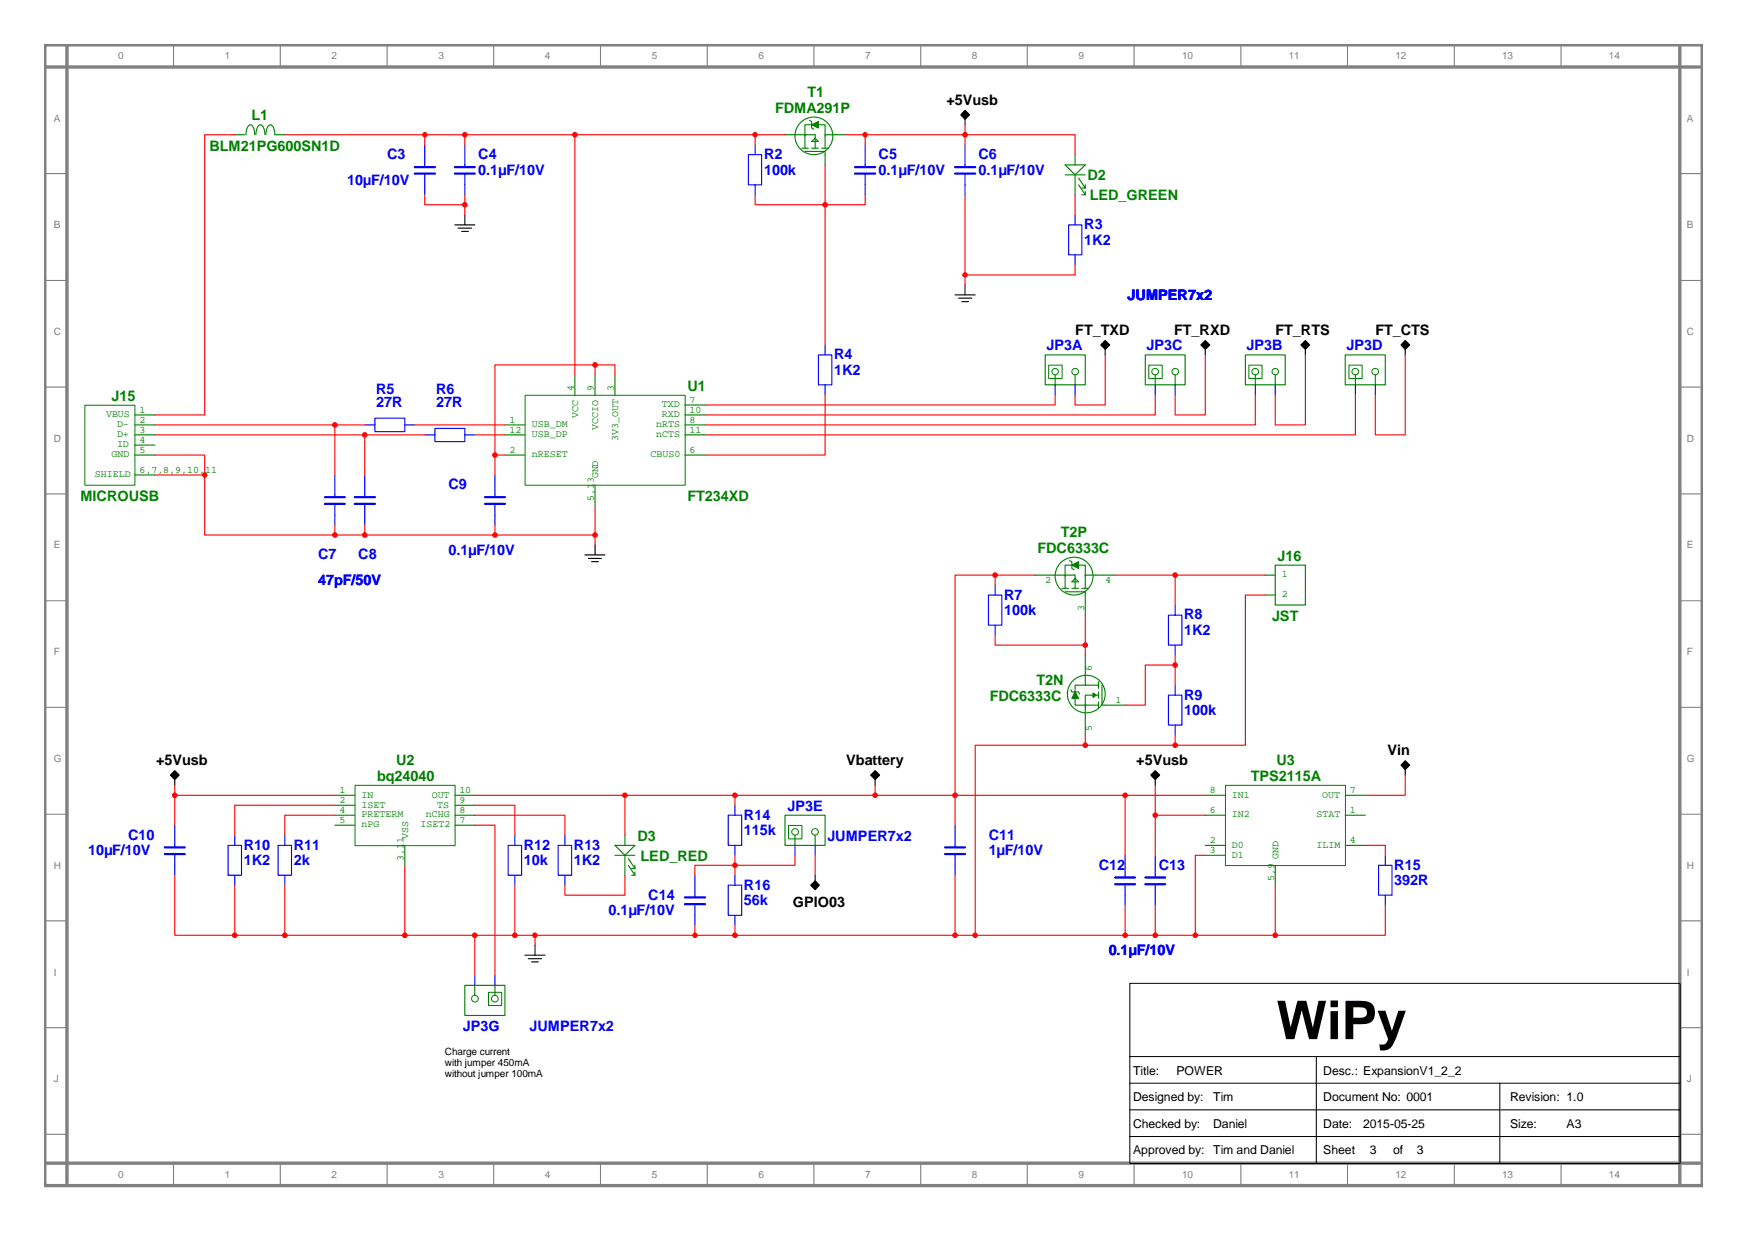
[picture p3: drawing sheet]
<svg xmlns="http://www.w3.org/2000/svg" width="297mm" height="210mm" viewBox="0 0 297 210" stroke-linecap="round" stroke-linejoin="round" font-family="sans-serif">
<path d="M7.6 7.6h281.8v193.9h-281.8zM7.6 11.4h281.4M11.4 7.6v193.5M285.6 7.6v193.5M7.6 197.7h281.4" fill="none" stroke="#808080" stroke-width=".57"/>
<g fill="none" stroke="#808080" stroke-width=".19">
<path d="M29.5 7.6v3.8M47.7 7.6v3.8M65.8 7.6v3.8M83.9 7.6v3.8M102.1 7.6v3.8M120.3 7.6v3.8M138.4 7.6v3.8M156.5 7.6v3.8M174.7 7.6v3.8M192.8 7.6v3.8M211 7.6v3.8M229.1 7.6v3.8"/>
<path d="M247.3 7.6v3.8M265.4 7.6v3.8M7.6 29.5h3.8M285.6 29.5h3.8M7.6 47.7h3.8M285.6 47.7h3.8M7.6 65.8h3.8M285.6 65.8h3.8M7.6 83.9h3.8M285.6 83.9h3.8M7.6 102.1h3.8M285.6 102.1h3.8"/>
<path d="M7.6 120.2h3.8M7.6 138.4h3.8M285.6 120.2h3.8M285.6 138.4h3.8M7.6 156.5h3.8M285.6 156.5h3.8M7.6 174.7h3.8M285.6 174.7h3.8M7.6 192.8h3.8M29.5 197.7v3.8M47.7 197.7v3.8M65.8 197.7v3.8"/>
<path d="M83.9 197.7v3.8M102.1 197.7v3.8M120.3 197.7v3.8M138.4 197.7v3.8M156.5 197.7v3.8M174.7 197.7v3.8M192.8 197.7v3.8M211 197.7v3.8M229.1 197.7v3.8M247.3 197.7v3.8M265.4 197.7v3.8M285.6 192.8h3.8"/>
</g>
<path d="M60.4 133.5h17v10.2h-17z" fill="none" stroke="#008000" stroke-width=".17"/>
<g fill="none" stroke="#008000" stroke-width=".19">
<path d="M56.9 135.2h3.4M56.9 136.9h3.4M56.9 138.6h3.4M77.3 135.2h3.4M77.3 136.9h3.4M77.3 138.6h3.4M56.9 140.3h3.4M68.8 143.7v3.4M77.3 140.3h3.4M104.6 143.7h3.3l-1.6 1.7zM104.6 145.4h3.3M106.3 141.9v1.8"/>
<path d="M106.3 145.4v3.4M106.8 145.9l1.1 1.7M106.8 147.1l1.1 1.7M107.4 147.6h.5M107.4 148.8h.5M107.9 147.1v.5M107.9 148.2v.6"/>
</g>
<path d="M86.4 143.7h2.3v5.1h-2.3zM87.5 141.9v1.8M87.5 148.8v1.7" fill="none" stroke="#00f" stroke-width=".19"/>
<path d="M80.7 136.9h6.8v5" fill="none" stroke="#f00" stroke-width=".19"/>
<path d="M89.2 162.3h3.5M89.8 162.9h2.3M90.4 163.5h1.1M91 160.7v1.6" fill="none" stroke="#000" stroke-width=".19"/>
<circle cx="90.9" cy="159" r=".37" fill="#f00"/>
<g fill="none" stroke="#f00" stroke-width=".19">
<path d="M56.9 138.6h-8.5v3.3M91 159v1.7"/>
<circle cx="90.9" cy="159" r=".37"/>
</g>
<path d="M47.3 143.7h2.3v5.1h-2.3zM48.4 141.9v1.8M48.4 148.8v1.7" fill="none" stroke="#00f" stroke-width=".19"/>
<circle cx="68.8" cy="159" r=".38" fill="#f00"/>
<g fill="none" stroke="#f00" stroke-width=".19">
<path d="M56.9 136.9h-17v5M68.8 147.1v11.9"/>
<circle cx="68.8" cy="159" r=".38"/>
</g>
<path d="M38.8 143.7h2.3v5.1h-2.3zM39.9 141.9v1.8M39.9 148.8v1.7" fill="none" stroke="#00f" stroke-width=".19"/>
<circle cx="48.4" cy="159" r=".38" fill="#f00"/>
<g fill="none" stroke="#f00" stroke-width=".19">
<path d="M48.4 150.5v8.5h20.4"/>
<circle cx="48.4" cy="159" r=".38"/>
</g>
<path d="M29.7 140.3v3.7M29.7 145.2v3.6M162.4 140.3v3.7M162.4 145.2v3.6" fill="none" stroke="#00f" stroke-width=".19"/>
<path d="M28 144h3.4M28 145.2h3.4M160.7 144h3.4M160.7 145.2h3.4" fill="none" stroke="#00f" stroke-width=".38"/>
<circle cx="162.4" cy="135.2" r=".38" fill="#f00"/>
<g fill="none" stroke="#f00" stroke-width=".19">
<path d="M162.4 135.2v5.1"/>
<circle cx="162.4" cy="135.2" r=".38"/>
</g>
<circle cx="39.9" cy="159" r=".38" fill="#f00"/>
<g fill="none" stroke="#f00" stroke-width=".19">
<path d="M29.7 148.8v10.2h10.2M39.9 150.5v8.5M39.9 159h8.5"/>
<circle cx="39.9" cy="159" r=".38"/>
</g>
<circle cx="106.3" cy="135.2" r=".38" fill="#f00"/>
<g fill="none" stroke="#f00" stroke-width=".19">
<path d="M80.7 135.2h25.6v6.7"/>
<circle cx="106.3" cy="135.2" r=".38"/>
</g>
<circle cx="87.5" cy="159" r=".38" fill="#f00"/>
<g fill="none" stroke="#f00" stroke-width=".19">
<path d="M87.5 150.5v8.5h3.5"/>
<circle cx="87.5" cy="159" r=".38"/>
</g>
<circle cx="162.4" cy="159" r=".38" fill="#f00"/>
<g fill="none" stroke="#f00" stroke-width=".19">
<path d="M238.9 131.7v3.5h-6.7M162.4 148.8v10.2M232.2 143.7h3.3v1.7"/>
<circle cx="162.4" cy="159" r=".38"/>
</g>
<path d="M208.4 133.5h20.4v13.6h-20.4z" fill="none" stroke="#008000" stroke-width=".17"/>
<path d="M204.9 138.6h3.4M204.9 135.2h3.4M228.7 138.6h3.5M228.7 135.2h3.5M204.9 143.7h3.4M204.9 145.4h3.4M216.8 147.1v3.4M228.7 143.7h3.5" fill="none" stroke="#008000" stroke-width=".19"/>
<g fill="#000">
<path d="M195.7 131.7l.7-.7 .8 .7-.8 .8z" fill-rule="evenodd"/>
<path d="M238.9 129.3l.8 .7-.8 .8-.7-.8z" fill-rule="evenodd"/>
</g>
<path d="M195.7 131.7l.7-.7 .8 .7-.8 .8zM195.8 131.7l.6-.5 .6 .5-.6 .6zM196.4 132.5v1M238.4 130l.5-.5 .6 .5-.6 .6zM238.9 129.3l.8 .7-.8 .8-.7-.8zM238.9 130.8v.9" fill="none" stroke="#000" stroke-width=".19"/>
<path d="M196.2 131.7l.2-.1 .2 .1-.2 .3zM238.8 130l.1-.1 .2 .1-.2 .3z" fill="none" stroke="#000" stroke-width=".17"/>
<path d="M234.4 147.1h2.3v5h-2.3zM235.5 145.4v1.7M235.5 152.1v1.8" fill="none" stroke="#00f" stroke-width=".19"/>
<circle cx="165.8" cy="159" r=".37" fill="#f00"/>
<g fill="none" stroke="#f00" stroke-width=".19">
<path d="M162.4 159h3.4"/>
<circle cx="165.8" cy="159" r=".37"/>
</g>
<circle cx="216.8" cy="159" r=".38" fill="#f00"/>
<g fill="none" stroke="#f00" stroke-width=".19">
<path d="M216.8 150.5v8.5h18.7v-5.1"/>
<circle cx="216.8" cy="159" r=".38"/>
</g>
<circle cx="203.2" cy="159" r=".38" fill="#f00"/>
<g fill="none" stroke="#f00" stroke-width=".19">
<path d="M204.9 145.4h-1.7v13.6h13.6"/>
<circle cx="203.2" cy="159" r=".38"/>
</g>
<path d="M191.3 145.4v3.7M191.3 150.3v3.6M196.4 145.4v3.7M196.4 150.3v3.6" fill="none" stroke="#00f" stroke-width=".19"/>
<path d="M189.6 149.1h3.4M189.6 150.3h3.4M194.7 149.1h3.4M194.7 150.3h3.4" fill="none" stroke="#00f" stroke-width=".38"/>
<circle cx="191.3" cy="159" r=".38" fill="#f00"/>
<g fill="none" stroke="#f00" stroke-width=".19">
<path d="M191.3 153.9v5.1h-25.5"/>
<circle cx="191.3" cy="159" r=".38"/>
</g>
<circle cx="191.3" cy="135.2" r=".38" fill="#f00"/>
<g fill="none" stroke="#f00" stroke-width=".19">
<path d="M162.4 135.2h42.5M191.3 135.2v10.2"/>
<circle cx="191.3" cy="135.2" r=".38"/>
</g>
<circle cx="196.4" cy="159" r=".38" fill="#f00"/>
<g fill="none" stroke="#f00" stroke-width=".19">
<path d="M191.3 159h11.9M196.4 153.9v5.1"/>
<circle cx="196.4" cy="159" r=".38"/>
</g>
<circle cx="196.4" cy="138.6" r=".38" fill="#f00"/>
<g fill="none" stroke="#f00" stroke-width=".19">
<path d="M196.4 133.5v11.9M196.4 138.6h8.5"/>
<circle cx="196.4" cy="138.6" r=".38"/>
</g>
<path d="M123.8 138.6h2.3v5.1h-2.3zM125 136.9v1.7M123.8 150.5h2.3v5.1h-2.3zM125 143.7v1.7M125 148.8v1.7M125 155.6v1.7" fill="none" stroke="#00f" stroke-width=".19"/>
<circle cx="125" cy="135.2" r=".38" fill="#f00"/>
<g fill="none" stroke="#f00" stroke-width=".19">
<path d="M106.3 135.2h18.7v1.7"/>
<circle cx="125" cy="135.2" r=".38"/>
</g>
<circle cx="125" cy="159" r=".38" fill="#f00"/>
<g fill="none" stroke="#f00" stroke-width=".19">
<path d="M125 157.3v1.7h37.4"/>
<circle cx="125" cy="159" r=".38"/>
</g>
<circle cx="125" cy="147.1" r=".38" fill="#f00"/>
<g fill="none" stroke="#f00" stroke-width=".19">
<path d="M125 145.4v3.4"/>
<circle cx="125" cy="147.1" r=".38"/>
</g>
<path d="M29 131.7l.7-.7 .8 .7-.8 .8z" fill-rule="evenodd" fill="#000"/>
<path d="M29 131.7l.7-.7 .8 .7-.8 .8zM29.2 131.7l.5-.5 .6 .5-.6 .6zM29.7 132.5v1" fill="none" stroke="#000" stroke-width=".19"/>
<path d="M29.5 131.7l.2-.1 .2 .1-.2 .3z" fill="none" stroke="#000" stroke-width=".17"/>
<circle cx="29.7" cy="135.2" r=".38" fill="#f00"/>
<g fill="none" stroke="#f00" stroke-width=".19">
<path d="M29.7 133.5v6.8M29.7 135.2h27.2"/>
<circle cx="29.7" cy="135.2" r=".38"/>
</g>
<path d="M14.4 68.9h8.5v13.6h-8.5z" fill="none" stroke="#008000" stroke-width=".17"/>
<path d="M135.2 22.9h1.7v2.3M136.3 25.2h1.2M136.9 25.7h3.4v.6M138 25.2h1.1M139.7 25.2h1.1M142 22.9h-1.7v2.3M22.9 70.5h3.4M22.9 72.2h3.4M22.9 73.9h3.4M22.9 75.6h3.4M22.9 77.3h3.4M22.9 80.7h3.4" fill="none" stroke="#008000" stroke-width=".19"/>
<path d="M138 21.2l1.1-.5v1.1z" fill-rule="evenodd" fill="#008000"/>
<g fill="none" stroke="#008000" stroke-width=".19">
<path d="M133.5 22.9h1.7M136.9 23.1v-1.9h3.4v1.9M136.9 22.9h1.7v2.3M137.6 20.4l.4 .3v1.1l.4 .2M138 21.2l1.1-.5v1.1zM138 24l.6-.5 .5 .5zM140.3 26.3v1.7M142 22.9h1.7M85.8 72.2h3.4M85.8 77.3h3.4M85.8 73.9h3.4M97.7 63.7v3.4"/>
<path d="M101.2 63.7v3.4M104.6 63.7v3.4M116.5 72.2h3.4M116.5 77.3h3.4M116.5 68.8h3.4M116.5 70.5h3.4M116.5 73.9h3.4M101.2 82.4v3.5"/>
<circle cx="138.4" cy="23.1" r="3.2"/>
</g>
<g fill="none" stroke="#00f" stroke-width=".19">
<path d="M79 24.6v3.8M79 29.5v3.6M127.3 26.3h2.2v5.1h-2.2zM128.4 24.6v1.7M128.4 31.4v1.7M147.1 24.6v3.8M147.1 29.5v3.6M164.1 24.6v3.8M164.1 29.5v3.6M140.3 58.6v1.7M62 72.2h1.8M63.8 71.1h5v2.3h-5z"/>
<path d="M68.8 72.2h1.7M72.2 73.9h1.8M74 72.8h5v2.3h-5zM79 73.9h1.7M139.1 60.3h2.3v5.1h-2.3zM140.3 65.4v1.7M56.9 80.7v3.8M56.9 85.6v3.6M62 80.7v3.8M62 85.6v3.6M84.2 80.7v3.8M84.2 85.6v3.6"/>
</g>
<path d="M77.3 28.4h3.4M77.3 29.5h3.4M145.4 28.4h3.4M145.4 29.5h3.4M162.4 28.4h3.4M162.4 29.5h3.4M55.2 84.5h3.4M55.2 85.6h3.4M60.3 84.5h3.5M60.3 85.6h3.5M82.5 84.5h3.3M82.5 85.6h3.3" fill="none" stroke="#00f" stroke-width=".38"/>
<path d="M89.3 67.2h27.2v15.3h-27.2z" fill="none" stroke="#008000" stroke-width=".17"/>
<path d="M70.5 72.2h15.3M80.7 73.9h5.1" fill="none" stroke="#f00" stroke-width=".19"/>
<circle cx="84.2" cy="77.3" r=".38" fill="#f00"/>
<g fill="none" stroke="#f00" stroke-width=".19">
<path d="M85.8 77.3h-1.6v3.4"/>
<circle cx="84.2" cy="77.3" r=".38"/>
</g>
<circle cx="84.2" cy="90.9" r=".38" fill="#f00"/>
<g fill="none" stroke="#f00" stroke-width=".19">
<path d="M84.2 89.2v1.7"/>
<circle cx="84.2" cy="90.9" r=".38"/>
</g>
<path d="M99.4 94.3h3.5M100 94.9h2.3M100.6 95.5h1.1M101.2 92.6v1.7" fill="none" stroke="#000" stroke-width=".19"/>
<circle cx="101.2" cy="90.9" r=".38" fill="#f00"/>
<g fill="none" stroke="#f00" stroke-width=".19">
<path d="M84.2 90.9h17M101.2 85.9v6.7"/>
<circle cx="101.2" cy="90.9" r=".38"/>
</g>
<circle cx="62" cy="73.9" r=".38" fill="#f00"/>
<g fill="none" stroke="#f00" stroke-width=".19">
<path d="M26.3 73.9h45.9M62 73.9v6.8"/>
<circle cx="62" cy="73.9" r=".38"/>
</g>
<circle cx="62" cy="90.9" r=".38" fill="#f00"/>
<g fill="none" stroke="#f00" stroke-width=".19">
<path d="M62 89.2v1.7h22.2"/>
<circle cx="62" cy="90.9" r=".38"/>
</g>
<circle cx="56.9" cy="72.2" r=".38" fill="#f00"/>
<g fill="none" stroke="#f00" stroke-width=".19">
<path d="M26.3 72.2h35.7M56.9 72.2v8.5"/>
<circle cx="56.9" cy="72.2" r=".38"/>
</g>
<circle cx="56.9" cy="90.9" r=".38" fill="#f00"/>
<g fill="none" stroke="#f00" stroke-width=".19">
<path d="M56.9 89.2v1.7h5.1"/>
<circle cx="56.9" cy="90.9" r=".38"/>
</g>
<path d="M77.3 38.2h3.4M77.9 38.8h2.3M78.5 39.3h1.1M79 36.5v1.7" fill="none" stroke="#000" stroke-width=".19"/>
<path d="M39.9 22.9h1.7M41.8 22.9a1.7 1.7 0 0 1 .8-1.7 1.19 1.19 0 0 1 .7 1.2v.5M43.5 22.9a1.7 1.7 0 0 1 .8-1.7 1.17 1.17 0 0 1 .7 1.2v.5M45.2 22.9a1.7 1.7 0 0 1 .8-1.7 1.17 1.17 0 0 1 .7 1.2v.5h1.7" fill="none" stroke="#008000" stroke-width=".19"/>
<circle cx="128.4" cy="22.9" r=".37" fill="#f00"/>
<g fill="none" stroke="#f00" stroke-width=".19">
<path d="M133.5 22.9h-5.1v1.7"/>
<circle cx="128.4" cy="22.9" r=".37"/>
</g>
<circle cx="72.2" cy="22.9" r=".37" fill="#f00"/>
<g fill="none" stroke="#f00" stroke-width=".19">
<path d="M48.4 22.9h23.8"/>
<circle cx="72.2" cy="22.9" r=".37"/>
</g>
<circle cx="79" cy="22.9" r=".38" fill="#f00"/>
<g fill="none" stroke="#f00" stroke-width=".19">
<path d="M72.2 22.9h6.8v1.7"/>
<circle cx="79" cy="22.9" r=".38"/>
</g>
<circle cx="79" cy="34.8" r=".38" fill="#f00"/>
<g fill="none" stroke="#f00" stroke-width=".19">
<path d="M79 33.1v3.4"/>
<circle cx="79" cy="34.8" r=".38"/>
</g>
<circle cx="97.7" cy="22.9" r=".38" fill="#f00"/>
<g fill="none" stroke="#f00" stroke-width=".19">
<path d="M79 22.9h49.4M140.3 67.1v10.2h-20.4"/>
<circle cx="97.7" cy="22.9" r=".38"/>
</g>
<circle cx="140.3" cy="34.8" r=".38" fill="#f00"/>
<g fill="none" stroke="#f00" stroke-width=".19">
<path d="M128.4 33.1v1.7h18.7v-1.7M140.3 28v30.6"/>
<circle cx="140.3" cy="34.8" r=".38"/>
</g>
<circle cx="147.1" cy="22.9" r=".37" fill="#f00"/>
<g fill="none" stroke="#f00" stroke-width=".19">
<path d="M143.7 22.9h3.4v1.7"/>
<circle cx="147.1" cy="22.9" r=".37"/>
</g>
<path d="M164.1 18.8l.7 .7-.7 .8-.7-.8zM164.1 18.9l.6 .6-.6 .6-.6-.6zM164.1 20.3v.9M162.4 50.1h3.4M163 50.7h2.2M163.5 51.3h1.2M164.1 48.4v1.7" fill="none" stroke="#000" stroke-width=".19"/>
<path d="M164.1 18.8l.7 .7-.7 .8-.7-.8z" fill-rule="evenodd" fill="#000"/>
<path d="M164.1 19.3l.2 .2-.2 .2-.2-.2z" fill="none" stroke="#000" stroke-width=".17"/>
<circle cx="164.1" cy="22.9" r=".38" fill="#f00"/>
<g fill="none" stroke="#f00" stroke-width=".19">
<path d="M147.1 22.9h17M164.1 21.2v3.4"/>
<circle cx="164.1" cy="22.9" r=".38"/>
</g>
<g fill="#000">
<path d="M187.2 58.6l.7-.7 .8 .7-.8 .8z" fill-rule="evenodd"/>
<path d="M204.2 58.6l.7-.7 .8 .7-.8 .8z" fill-rule="evenodd"/>
<path d="M222 57.9l.7 .7-.7 .8-.8-.8z" fill-rule="evenodd"/>
<path d="M238.9 57.9l.8 .7-.8 .8-.7-.8z" fill-rule="evenodd"/>
</g>
<path d="M187.2 58.6l.7-.7 .8 .7-.8 .8zM187.9 58l.6 .6-.6 .6-.5-.6zM187.9 59.4v.9M204.2 58.6l.7-.7 .8 .7-.8 .8zM204.3 58.6l.6-.6 .6 .6-.6 .6zM204.9 59.4v.9M221.4 58.6l.6-.6 .5 .6-.5 .6zM222 57.9l.7 .7-.7 .8-.8-.8zM222 59.4v.9M238.9 57.9l.8 .7-.8 .8-.7-.8zM238.9 58l.6 .6-.6 .6-.5-.6zM238.9 59.4v.9" fill="none" stroke="#000" stroke-width=".19"/>
<path d="M187.7 58.6l.2-.2 .2 .2-.2 .2zM204.7 58.6l.2-.2 .2 .2-.2 .2zM221.7 58.6l.3-.2 .1 .2-.1 .2zM238.9 58.4l.2 .2-.2 .2-.1-.2z" fill="none" stroke="#000" stroke-width=".17"/>
<path d="M179.4 97.7h1.7v2.3M180.5 100h1.2M182.2 100h1.2M183.9 100h1.2M186.2 97.7h-1.7v2.3M181.1 100.6h3.4v.5" fill="none" stroke="#008000" stroke-width=".19"/>
<path d="M182.2 96.1l1.2-.6v1.1z" fill-rule="evenodd" fill="#008000"/>
<g fill="none" stroke="#008000" stroke-width=".19">
<path d="M176 97.7h3.4M181.1 97.9v-1.8h3.4v1.8M181.1 97.7h1.7v2.3M181.9 95.3l.3 .2v1.1l.4 .2M182.2 96.1l1.2-.6v1.1zM182.8 98.3l.6 .6h-1.2zM186.2 97.7h3.4M184.5 114.8v1.7h2.3M184.5 101.1v3.5M186.8 118.2h-2.3v2M186.8 119.8h-2.3v1.7M187.4 116.5v3.3h.5"/>
<circle cx="182.6" cy="97.9" r="3.2"/>
</g>
<path d="M185.8 117.8l.6 .4-.6 .3z" fill-rule="evenodd" fill="#008000"/>
<path d="M185.8 117.8l.6 .4-.6 .3zM186.8 115.9v1.1M186.8 117.6v1.1M186.8 119.3v1.1" fill="none" stroke="#008000" stroke-width=".19"/>
<path d="M182.8 117.6l.6 1.1h-1.2z" fill-rule="evenodd" fill="#008000"/>
<g fill="none" stroke="#008000" stroke-width=".19">
<path d="M182.1 117.2l.1 .4h1.2l.2 .3M182.8 117.6l.6 1.1h-1.2zM184.5 111.3v3.5M184.7 116.5h-1.9v3.3h1.9M187.9 119.8h3.4M184.5 121.5v3.5"/>
<circle cx="184.7" cy="118" r="3.2"/>
</g>
<path d="M169.2 99.4v1.7M168.1 101.1h2.2v5.2h-2.2zM169.2 106.3v1.6" fill="none" stroke="#00f" stroke-width=".19"/>
<circle cx="184.5" cy="109.6" r=".38" fill="#f00"/>
<g fill="none" stroke="#f00" stroke-width=".19">
<path d="M169.2 107.9v1.7h15.3M184.5 104.6v6.7"/>
<circle cx="184.5" cy="109.6" r=".38"/>
</g>
<circle cx="169.2" cy="97.7" r=".38" fill="#f00"/>
<g fill="none" stroke="#f00" stroke-width=".19">
<path d="M169.2 97.7h-6.8v37.5M169.2 97.7v1.7M169.2 97.7h6.8"/>
<circle cx="169.2" cy="97.7" r=".38"/>
</g>
<circle cx="184.5" cy="126.7" r=".38" fill="#f00"/>
<g fill="none" stroke="#f00" stroke-width=".19">
<path d="M184.5 125v1.7h-18.7v32.3"/>
<circle cx="184.5" cy="126.7" r=".38"/>
</g>
<path d="M198.7 104.6h2.3v5h-2.3zM198.7 118.2h2.3v5h-2.3zM199.8 102.8v1.8M199.8 109.6v1.7M199.8 116.5v1.7M199.8 123.2v1.8" fill="none" stroke="#00f" stroke-width=".19"/>
<circle cx="199.8" cy="126.7" r=".38" fill="#f00"/>
<g fill="none" stroke="#f00" stroke-width=".19">
<path d="M199.8 125v1.7h-15.3"/>
<circle cx="199.8" cy="126.7" r=".38"/>
</g>
<circle cx="199.8" cy="97.7" r=".38" fill="#f00"/>
<g fill="none" stroke="#f00" stroke-width=".19">
<path d="M189.6 97.7h10.2v5.1"/>
<circle cx="199.8" cy="97.7" r=".38"/>
</g>
<circle cx="199.8" cy="113" r=".38" fill="#f00"/>
<g fill="none" stroke="#f00" stroke-width=".19">
<path d="M97.7 22.9v40.8M199.8 113h-5.1v6.8h-3.4M199.8 111.3v5.2"/>
<circle cx="199.8" cy="113" r=".38"/>
</g>
<circle cx="101.2" cy="62" r=".38" fill="#f00"/>
<g fill="none" stroke="#f00" stroke-width=".19">
<path d="M101.2 62h-17v15.3M101.2 62h3.4v1.7M101.2 62v1.7"/>
<circle cx="101.2" cy="62" r=".38"/>
</g>
<circle cx="164.1" cy="46.7" r=".37" fill="#f00"/>
<g fill="none" stroke="#f00" stroke-width=".19">
<path d="M164.1 22.9h18.7v3.4M164.1 33.1v15.3M199.8 97.7h15.3M215.1 101.1h-3.4v25.6h-11.9"/>
<circle cx="164.1" cy="46.7" r=".37"/>
</g>
<g fill="none" stroke="#008000" stroke-width=".19">
<path d="M181.1 28h3.4l-1.7 1.7zM181.1 29.7h3.4M182.8 26.3v1.7M182.8 29.7v3.4M183.4 30.3l1.1 1.7M183.4 31.4l1.1 1.7M183.9 32h.6M183.9 33.1h.6M184.5 31.4v.6M184.5 32.6v.5M215.1 97.7h1.7M216.8 96.1h5.2v6.7h-5.2z"/>
<path d="M215.1 101.1h1.7"/>
</g>
<g fill="#000">
<path d="M148 131.7l.8-.7 .8 .7-.8 .8z" fill-rule="evenodd"/>
<path d="M137.8 150.5l.8-.8 .7 .8-.7 .7z" fill-rule="evenodd"/>
</g>
<path d="M148 131.7l.8-.7 .8 .7-.8 .8zM148.2 131.7l.6-.5 .5 .5-.5 .6zM148.8 132.5v1M137.8 150.5l.8-.8 .7 .8-.7 .7zM138 150.5l.6-.6 .5 .6-.5 .5zM138.6 148.8v.9" fill="none" stroke="#000" stroke-width=".19"/>
<path d="M148.6 131.7l.2-.1 .2 .1-.2 .3zM138.4 150.5l.2-.2 .2 .2-.2 .2z" fill="none" stroke="#000" stroke-width=".17"/>
<circle cx="148.8" cy="135.2" r=".38" fill="#f00"/>
<g fill="none" stroke="#f00" stroke-width=".19">
<path d="M39.9 22.9h-5.1v47.6h-8.5M72.2 33.1v1.7h6.8M72.2 22.9v1.7M182.8 33.1v3.4M182.8 45v1.7h-18.7M80.7 138.6h15.4v3.3M125 135.2h37.4M148.8 133.5v1.7M106.3 148.8v3.3h-10.2v-1.6"/>
<circle cx="148.8" cy="135.2" r=".38"/>
</g>
<path d="M72.2 24.6v3.8M72.2 29.5v3.6M181.7 38.2h2.2v5.1h-2.2zM182.8 36.5v1.7M182.8 43.3v1.7M94.9 143.7h2.3v5.1h-2.3zM96.1 141.9v1.8M96.1 148.8v1.7" fill="none" stroke="#00f" stroke-width=".19"/>
<path d="M70.5 28.4h3.5M70.5 29.5h3.5" fill="none" stroke="#00f" stroke-width=".38"/>
<circle cx="34.8" cy="80.7" r=".37" fill="#f00"/>
<g fill="none" stroke="#f00" stroke-width=".19">
<path d="M26.3 77.3h8.5v3.4M179.4 67.1v1.7h-59.5M187.9 60.3v8.5h-5.1v-1.7M196.4 67.1v3.4h-76.5M204.9 60.3v10.2h-5.1v-3.4M213.4 67.1v5.1h-93.5M222 60.3v11.9h-5.2v-5.1M230.5 67.1v6.8h-110.6M238.9 60.3v13.6h-5.1v-6.8M26.3 80.7h8.5M34.8 80.7v10.2h22.1M135.2 145.4v1.7h-10.2"/>
<path d="M138.6 145.4v3.4"/>
<circle cx="34.8" cy="80.7" r=".37"/>
</g>
<g fill="none" stroke="#008000" stroke-width=".17">
<path d="M178.3 62.1h2.3v2.2h-2.3zM195.3 62.1h2.3v2.2h-2.3zM212.3 62.1h2.3v2.2h-2.3zM229.4 62.1h2.2v2.2h-2.2zM134.1 140.3h2.3v2.3h-2.3z"/>
<circle cx="179.4" cy="63.2" r=".55"/>
<circle cx="182.8" cy="63.2" r=".56"/>
<circle cx="196.4" cy="63.2" r=".56"/>
<circle cx="199.8" cy="63.2" r=".56"/>
<circle cx="213.4" cy="63.2" r=".56"/>
<circle cx="216.8" cy="63.2" r=".55"/>
<circle cx="230.4" cy="63.2" r=".56"/>
<circle cx="233.8" cy="63.2" r=".56"/>
<circle cx="135.2" cy="141.4" r=".56"/>
<circle cx="138.6" cy="141.4" r=".56"/>
</g>
<g fill="none" stroke="#008000" stroke-width=".19">
<path d="M177.7 60.3h6.8v5.1h-6.8zM179.4 63.7v1.7M182.8 63.7v1.7M194.7 60.3h6.8v5.1h-6.8zM196.4 63.7v1.7M199.8 63.7v1.7M211.7 60.3h6.8v5.1h-6.8zM213.4 63.7v1.7M216.8 63.7v1.7M228.7 60.3h6.8v5.1h-6.8zM230.5 63.7v1.7M233.8 63.7v1.7"/>
<path d="M133.5 138.6h6.8v5.1h-6.8zM135.2 141.9v1.8M138.6 141.9v1.8"/>
</g>
<path d="M179.4 65.4v1.7M182.8 65.4v1.7M196.4 65.4v1.7M199.8 65.4v1.7M213.4 65.4v1.7M216.8 65.4v1.7M230.5 65.4v1.7M233.8 65.4v1.7M135.2 143.7v1.7M138.6 143.7v1.7" fill="none" stroke="#00f" stroke-width=".19"/>
<circle cx="80.7" cy="159" r=".38" fill="#f00"/>
<g fill="none" stroke="#f00" stroke-width=".19">
<path d="M68.8 159h18.7M80.7 140.3h3.5v25.5M80.7 159v6.8M125 147.1h-6.9v1.7"/>
<circle cx="80.7" cy="159" r=".38"/>
</g>
<g fill="none" stroke="#008000" stroke-width=".17">
<path d="M83.1 168.7h2.2v2.2h-2.2z"/>
<circle cx="80.7" cy="169.7" r=".57"/>
<circle cx="84.1" cy="169.7" r=".57"/>
</g>
<path d="M79 167.5h6.8v5.1h-6.8zM80.7 167.5v1.7M84.2 167.5v1.7" fill="none" stroke="#008000" stroke-width=".19"/>
<path d="M118.1 148.8v3.7M118.1 153.7v3.6M80.7 165.8v1.7M84.2 165.8v1.7" fill="none" stroke="#00f" stroke-width=".19"/>
<path d="M116.5 152.5h3.4M116.5 153.7h3.4" fill="none" stroke="#00f" stroke-width=".38"/>
<circle cx="118.2" cy="159" r=".37" fill="#f00"/>
<g fill="none" stroke="#f00" stroke-width=".19">
<path d="M91 159h34M118.1 157.3v1.7"/>
<circle cx="118.2" cy="159" r=".37"/>
</g>
<path d="M192.1 179.6h93.5M192.1 167.1h93.6v30.6h-93.6zM223.8 179.6v18.1M192.1 184.1h93.5M192.1 188.6h93.5M192.1 193.2h93.5M255 184.1v13.6" fill="none" stroke="#000" stroke-width=".17"/>
<text font-size="9.1" x="217" y="176.6">WiPy</text>
<g font-size="2.5" fill="#008000">
<text x="137.3" y="16.5">T1</text>
<text x="42.8" y="20.4">L1</text>
<text x="131.8" y="19.1">FDMA291P</text>
<text x="35.6" y="25.7">BLM21PG600SN1D</text>
<text x="184.9" y="30.6">D2</text>
<text x="185.3" y="34">LED_GREEN</text>
<text x="19" y="68.1">J15</text>
<text x="116.9" y="66.4">U1</text>
<text x="13.7" y="85.1">MICROUSB</text>
<text x="116.9" y="85.1">FT234XD</text>
<text x="176.4" y="93.9">FDC6333C</text>
<text x="180.4" y="91.3">T2P</text>
<text x="217.2" y="95.3">J16</text>
<text x="216.3" y="105.5">JST</text>
<text x="168.3" y="119.1">FDC6333C</text>
<text x="176.2" y="116.5">T2N</text>
<text x="67.3" y="130">U2</text>
<text x="217" y="130">U3</text>
<text x="64.1" y="132.7">bq24040</text>
<text x="212.7" y="132.7">TPS2115A</text>
<text x="108.4" y="142.9">D3</text>
<text x="108.9" y="146.3">LED_RED</text>
</g>
<g font-size="2.5">
<text x="160.9" y="17.8">+5Vusb</text>
<text x="182.8" y="56.9">FT_TXD</text>
<text x="199.6" y="56.9">FT_RXD</text>
<text x="216.9" y="56.9">FT_RTS</text>
<text x="233.8" y="56.9">FT_CTS</text>
<text x="26.5" y="130">+5Vusb</text>
<text x="143.9" y="130">Vbattery</text>
<text x="193.2" y="130">+5Vusb</text>
<text x="235.9" y="128.4">Vin</text>
<text x="134.8" y="154.2">GPIO03</text>
</g>
<g font-size="2.5" fill="#00f">
<text x="65.8" y="27.1">C3</text>
<text x="81.3" y="27.1">C4</text>
<text x="81.3" y="29.7">0.1µF/10V</text>
<text x="129.9" y="27.1">R2</text>
<text x="129.9" y="29.7">100k</text>
<text x="149.4" y="27.1">C5</text>
<text x="149.4" y="29.7">0.1µF/10V</text>
<text x="166.4" y="27.1">C6</text>
<text x="166.4" y="29.7">0.1µF/10V</text>
<text x="59" y="31.4">10µF/10V</text>
<text x="184.4" y="38.9">R3</text>
<text x="184.4" y="41.6">1K2</text>
<text x="191.7" y="51.1">JUMPER7x2</text>
<text x="177.9" y="59.6">JP3A</text>
<text x="194.9" y="59.6">JP3C</text>
<text x="211.9" y="59.6">JP3B</text>
<text x="228.9" y="59.6">JP3D</text>
<text x="141.8" y="61.1">R4</text>
<text x="141.8" y="63.7">1K2</text>
<text x="64" y="66.9">R5</text>
<text x="64" y="69.2">27R</text>
<text x="74.2" y="66.9">R6</text>
<text x="74.2" y="69.2">27R</text>
<text x="76.2" y="83.2">C9</text>
<text x="54.1" y="95.1">C7</text>
<text x="60.9" y="95.1">C8</text>
<text x="76.2" y="94.3">0.1µF/10V</text>
<text x="54.1" y="99.4">47pF/50V</text>
<text x="170.7" y="101.9">R7</text>
<text x="170.7" y="104.5">100k</text>
<text x="201.3" y="105.3">R8</text>
<text x="201.3" y="107.9">1K2</text>
<text x="201.3" y="118.9">R9</text>
<text x="201.3" y="121.5">100k</text>
<text x="133.9" y="137.8">JP3E</text>
<text x="21.8" y="142.7">C10</text>
<text x="126.5" y="139.3">R14</text>
<text x="126.5" y="141.9">115k</text>
<text x="140.7" y="142.9">JUMPER7x2</text>
<text x="168.1" y="142.7">C11</text>
<text x="15" y="145.4">10µF/10V</text>
<text x="41.4" y="144.4">R10</text>
<text x="41.4" y="147.1">1K2</text>
<text x="50" y="144.4">R11</text>
<text x="50" y="147.1">2k</text>
<text x="89.1" y="144.4">R12</text>
<text x="89.1" y="147.1">10k</text>
<text x="97.6" y="144.4">R13</text>
<text x="97.6" y="147.1">1K2</text>
<text x="168.1" y="145.4">1µF/10V</text>
<text x="186.8" y="147.8">C12</text>
<text x="197" y="147.8">C13</text>
<text x="237.1" y="147.8">R15</text>
<text x="103.5" y="155.6">0.1µF/10V</text>
<text x="110.2" y="152.9">C14</text>
<text x="126.5" y="151.2">R16</text>
<text x="126.5" y="153.9">56k</text>
<text x="237.1" y="150.5">392R</text>
<text x="188.5" y="162.3">0.1µF/10V</text>
<text x="78.7" y="175.2">JP3G</text>
<text x="90" y="175.2">JUMPER7x2</text>
</g>
<g font-size="2.1">
<text x="192.7" y="182.6">Title:</text>
<text x="200" y="182.6">POWER</text>
<text x="225" y="182.6">Desc.: ExpansionV1_2_2</text>
<text x="192.7" y="187.2">Designed by:</text>
<text x="192.7" y="191.7">Checked by:</text>
<text x="206.3" y="187.2">Tim</text>
<text x="206.3" y="191.7">Daniel</text>
<text x="225" y="187.2">Document No: 0001</text>
<text x="225" y="191.7">Date:</text>
<text x="231.8" y="191.7">2015-05-25</text>
<text x="256.7" y="187.2">Revision: 1.0</text>
<text x="256.7" y="191.7">Size:</text>
<text x="266.4" y="191.7">A3</text>
<text x="192.7" y="196.2">Approved by:</text>
<text x="206.3" y="196.2">Tim and Daniel</text>
<text x="225" y="196.2">Sheet</text>
<text x="232.9" y="196.2">3</text>
<text x="236.9" y="196.2">of</text>
<text x="240.9" y="196.2">3</text>
</g>
<g font-size="1.7" fill="#808080">
<text x="20.1" y="10.1">0</text>
<text x="38.2" y="10.1">1</text>
<text x="56.4" y="10.1">2</text>
<text x="74.5" y="10.1">3</text>
<text x="92.7" y="10.1">4</text>
<text x="110.8" y="10.1">5</text>
<text x="128.9" y="10.1">6</text>
<text x="147.1" y="10.1">7</text>
<text x="165.3" y="10.1">8</text>
<text x="183.4" y="10.1">9</text>
<text x="201" y="10.1">10</text>
<text x="219.1" y="10.1">11</text>
<text x="237.3" y="10.1">12</text>
<text x="255.4" y="10.1">13</text>
<text x="273.6" y="10.1">14</text>
<text x="9.1" y="20.7">A</text>
<text x="286.8" y="20.7">A</text>
<text x="9.1" y="38.8">B</text>
<text x="286.8" y="38.8">B</text>
<text x="9.1" y="56.9">C</text>
<text x="286.8" y="56.9">C</text>
<text x="9.1" y="75.1">D</text>
<text x="286.8" y="75.1">D</text>
<text x="9.1" y="93.2">E</text>
<text x="286.8" y="93.2">E</text>
<text x="9.1" y="111.4">F</text>
<text x="286.8" y="111.4">F</text>
<text x="9.1" y="129.5">G</text>
<text x="286.8" y="129.5">G</text>
<text x="9.1" y="147.7">H</text>
<text x="286.8" y="147.7">H</text>
<text x="9.1" y="165.8">I</text>
<text x="286.8" y="165.8">I</text>
<text x="9.1" y="183.9">J</text>
<text x="286.8" y="183.9">J</text>
<text x="20.1" y="200.2">0</text>
<text x="38.2" y="200.2">1</text>
<text x="56.4" y="200.2">2</text>
<text x="74.5" y="200.2">3</text>
<text x="92.7" y="200.2">4</text>
<text x="110.8" y="200.2">5</text>
<text x="128.9" y="200.2">6</text>
<text x="147.1" y="200.2">7</text>
<text x="165.3" y="200.2">8</text>
<text x="183.4" y="200.2">9</text>
<text x="201" y="200.2">10</text>
<text x="219.1" y="200.2">11</text>
<text x="237.3" y="200.2">12</text>
<text x="255.4" y="200.2">13</text>
<text x="273.6" y="200.2">14</text>
</g>
<g font-size="1.7" fill="#008000">
<text x="18" y="70.9">VBUS</text>
<text x="23.7" y="70.1">1</text>
<text x="23.7" y="71.9">2</text>
<text x="86.6" y="71.9">1</text>
<text x="97.6" y="66.4" transform="rotate(-90 97.6 66.4)">4</text>
<text x="98.3" y="71.1" transform="rotate(-90 98.3 71.1)">VCC</text>
<text x="101" y="66.4" transform="rotate(-90 101 66.4)">9</text>
<text x="104.3" y="66.4" transform="rotate(-90 104.3 66.4)">3</text>
<text x="112.5" y="69.2">TXD</text>
<text x="112.5" y="70.9">RXD</text>
<text x="117.3" y="68.5">7</text>
<text x="117.3" y="70.1">10</text>
<text x="117.3" y="71.9">8</text>
<text x="19" y="77.7">GND</text>
<text x="19.9" y="72.6">D-</text>
<text x="19.9" y="74.3">D+</text>
<text x="19.9" y="76">ID</text>
<text x="23.7" y="77">5</text>
<text x="23.7" y="73.6">3</text>
<text x="23.7" y="75.3">4</text>
<text x="86.6" y="77">2</text>
<text x="86.6" y="73.6">12</text>
<text x="90.4" y="72.6">USB_DM</text>
<text x="90.4" y="77.7">nRESET</text>
<text x="90.4" y="74.3">USB_DP</text>
<text x="101.7" y="73" transform="rotate(-90 101.7 73)">VCCIO</text>
<text x="105.1" y="74.9" transform="rotate(-90 105.1 74.9)">3V3_OUT</text>
<text x="110.6" y="77.7">CBUS0</text>
<text x="111.6" y="72.6">nRTS</text>
<text x="111.6" y="74.3">nCTS</text>
<text x="117.3" y="77">6</text>
<text x="117.3" y="73.6">11</text>
<text x="16.1" y="81.1">SHIELD</text>
<text x="23.7" y="80.3">6,7,8,9,10,11</text>
<text x="101.7" y="81.3" transform="rotate(-90 101.7 81.3)">GND</text>
<text x="101" y="85.1" transform="rotate(-90 101 85.1)">5,13</text>
<text x="177.7" y="99.1">2</text>
<text x="187.9" y="99.1">4</text>
<text x="218" y="98.1">1</text>
<text x="218" y="101.5">2</text>
<text x="184.3" y="103.8" transform="rotate(-90 184.3 103.8)">3</text>
<text x="185.6" y="114" transform="rotate(-90 185.6 114)">6</text>
<text x="189.7" y="119.5">1</text>
<text x="185.6" y="124.2" transform="rotate(-90 185.6 124.2)">5</text>
<text x="57.7" y="134.8">1</text>
<text x="57.7" y="136.5">2</text>
<text x="61.5" y="135.6">IN</text>
<text x="61.5" y="137.2">ISET</text>
<text x="73.4" y="135.6">OUT</text>
<text x="74.3" y="137.2">TS</text>
<text x="78.1" y="134.8">10</text>
<text x="78.1" y="136.5">9</text>
<text x="205.7" y="134.8">8</text>
<text x="209.5" y="135.6">IN1</text>
<text x="224.8" y="135.6">OUT</text>
<text x="229.5" y="134.8">7</text>
<text x="57.7" y="138.2">4</text>
<text x="57.7" y="139.9">5</text>
<text x="61.5" y="138.9">PRETERM</text>
<text x="61.5" y="140.6">nPG</text>
<text x="69.4" y="142.5" transform="rotate(-90 69.4 142.5)">VSS</text>
<text x="71.5" y="140.6">ISET2</text>
<text x="72.4" y="138.9">nCHG</text>
<text x="78.1" y="138.2">8</text>
<text x="78.1" y="139.9">7</text>
<text x="205.7" y="143.3">2</text>
<text x="205.7" y="138.2">6</text>
<text x="209.5" y="138.9">IN2</text>
<text x="223.9" y="138.9">STAT</text>
<text x="229.5" y="138.2">1</text>
<text x="229.5" y="143.3">4</text>
<text x="68.6" y="146.3" transform="rotate(-90 68.6 146.3)">3,11</text>
<text x="205.7" y="145">3</text>
<text x="209.5" y="144.1">D0</text>
<text x="209.5" y="145.8">D1</text>
<text x="216.6" y="149.7" transform="rotate(-90 216.6 149.7)">5,9</text>
<text x="217.4" y="146" transform="rotate(-90 217.4 146)">GND</text>
<text x="223.9" y="144.1">ILIM</text>
</g>
<g font-size="1.7">
<text x="75.6" y="179.2">Charge current</text>
<text x="75.6" y="181.1">with jumper 450mA</text>
<text x="75.6" y="183">without jumper 100mA</text>
</g>
</svg>
